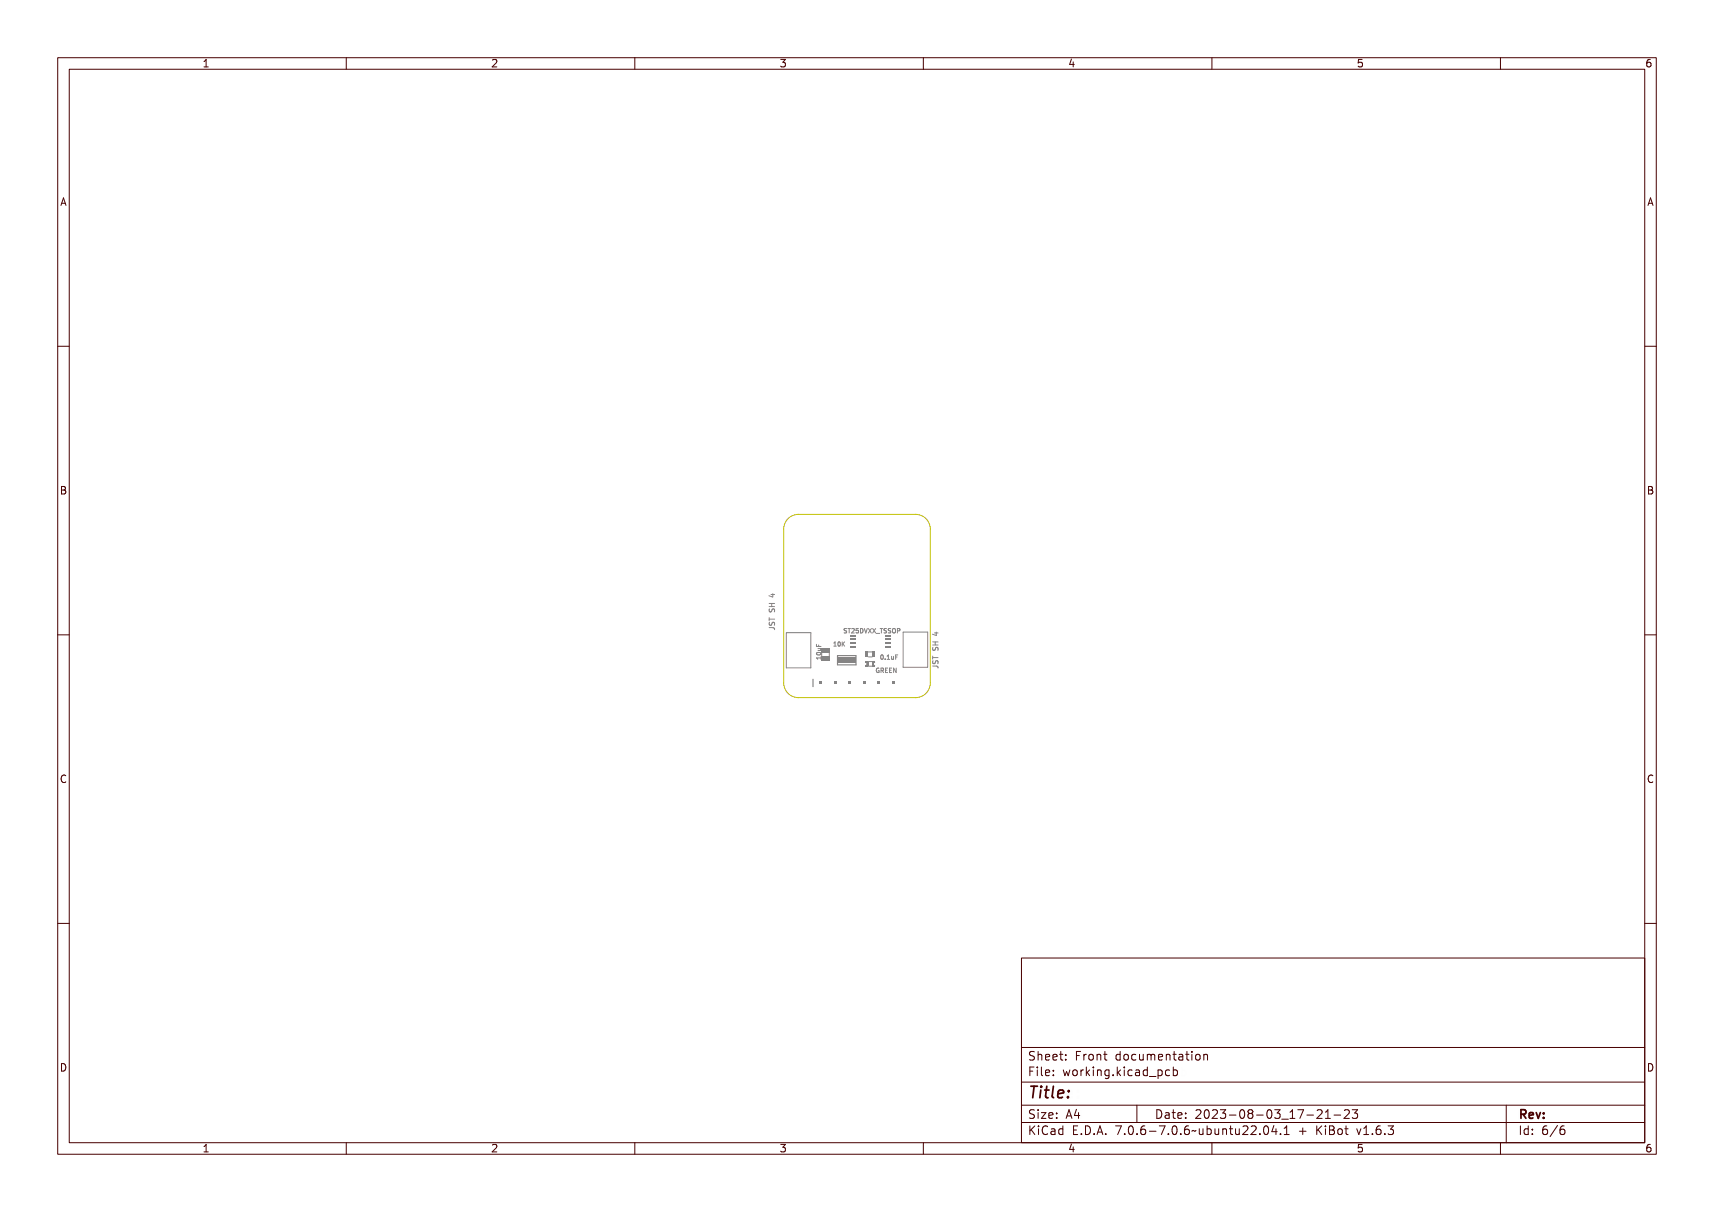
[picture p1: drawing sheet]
<svg xmlns="http://www.w3.org/2000/svg" width="297mm" height="210mm" viewBox="0 0 297 210" stroke-linecap="round" stroke-linejoin="round" font-family="sans-serif">
<g fill="none" stroke="#848484" stroke-width=".17">
<path d="M133.3 108.8h.8l.1 .3M133.3 107v.5M133.3 107.3h.9M133.3 105.1h.9M133.3 104.6h.9M133.3 105.5v.4l.2 .1 .2-.1 .2-.4h.2l.1 .5M133.3 107.8l.1 .5h.2l.2-.4 .2-.1 .2 .2v.3M133.4 108.7h.6a.26 .26 0 0 1 .3 .2 .26 .26 0 0 1-.1 .3 .21 .21 0 0 0 .1-.2 .21 .21 0 0 0-.3-.2h-.5v.3h-.1zM133.4 107.1h.1v.3h.8v.1h-.8v.3h-.1zM133.4 104.9h.9v.1h-.4v.3h.4v.2h-.9v-.2h.4v-.3h-.4zM133.4 103.5h.6l.1-.1 .2 .2h-.2v.4h-.1l-.6-.4zM133.5 107.9l.1 .1a.18 .18 0 0 0 0 .3 .18 .18 0 0 0 .2-.2 .29 .29 0 0 1 .5-.1 .29 .29 0 0 1-.1 .5v-.1a.22 .22 0 0 0 0-.3 .22 .22 0 0 0-.3-.1 .22 .22 0 0 0 0 .3 .29 .29 0 0 1-.4 .1 .29 .29 0 0 1 0-.5z"/>
<path d="M133.5 105.7h.1a.21 .21 0 0 0-.1 .3 .21 .21 0 0 0 .3 .1 .21 .21 0 0 0 .1-.3 .28 .28 0 0 1 .4 0 .28 .28 0 0 1-.1 .4v-.1a.22 .22 0 0 0 0-.3 .22 .22 0 0 0-.3 0 .22 .22 0 0 0 0 .3 .29 .29 0 0 1-.4 0 .29 .29 0 0 1 0-.4zM133.5 103.6h.5v.3zM133.6 103h.6M133.7 104.6v.5M133.9 102.9v.6l-.7-.3M141.5 114h.7l.1-.1v.4l-.1-.2h-.6l.1 .2h-.1zM141.5 112l.1 .3h.2l.1-.3v.3h.4v.1h-.8zM141.6 113.3l.5-.1 .2 .2a.37 .37 0 0 1-.4 .3 .37 .37 0 0 1-.4-.3zM141.6 113.4a.34 .34 0 0 1 .6 .1 .34 .34 0 0 1-.6-.1zM141.7 112.6h.6l-.1 .1a.18 .18 0 0 1 .1 .2 .18 .18 0 0 1-.2 .2h-.4v-.1l.5-.1v-.1l-.5-.1zM144.5 112h.4M144.6 111.4h-.1"/>
<path d="M144.9 111.3h.2v.6l.2 .1h-.4l.1-.1v-.5zM145.5 111.4l.1-.1a.35 .35 0 0 1 .3 .3 .35 .35 0 0 1-.3 .4l-.2-.2zM145.6 111.4a.3 .3 0 0 1 .2 .2 .3 .3 0 0 1-.2 .3zM146 111.3h.1v.3l.4-.3-.2 .3 .2 .4-.3-.4-.1 .4h-.1zM146.2 109h.4v.1h-.3a.18 .18 0 0 0 0 .2 .18 .18 0 0 0 .2 0 .23 .23 0 0 1 0 .4 .23 .23 0 0 1-.3-.1h.1a.18 .18 0 0 0 .2-.1 .18 .18 0 0 0-.2-.2zM146.7 109h.6h-.2v.7h-.1v-.7zM147.4 109h.1a.29 .29 0 0 1 .4 .2 .29 .29 0 0 1-.3 .3l-.1 .1 .4 .1h-.5l.4-.5-.1-.2-.3 .1zM148.1 109h.3h-.2v.2a.25 .25 0 0 1 .3 .2 .25 .25 0 0 1-.1 .3 .25 .25 0 0 1-.4-.1 .2 .2 0 0 0 .3 0 .2 .2 0 0 0 0-.2 .2 .2 0 0 0-.2-.1zM148.7 109a.39 .39 0 0 1 .4 .3 .39 .39 0 0 1-.4 .4zM148.8 109a.3 .3 0 0 1 .2 .3 .3 .3 0 0 1-.2 .3zM149.2 109h.1l.2 .6 .2-.6h.1l-.2 .7h-.1zM149.9 109l.2 .2 .3-.2-.2 .3 .2 .4-.3-.3-.3 .3 .3-.4z"/>
<path d="M150 114.8a.27 .27 0 0 1 .2 .2 .27 .27 0 0 1-.2 .3M150.4 114.6h.8M150.4 115.4h.7M150.5 109l.3 .2 .3-.2-.3 .3 .3 .4-.3-.3-.3 .3 .2-.4zM151.1 109.9l.6 .1zM151.6 114.7a.3 .3 0 0 0-.3 .3 .3 .3 0 0 0 .3 .3M151.7 109h.6h-.2v.7h-.1v-.7zM151.8 115.9l.3-.1 .1 .2a.27 .27 0 0 0-.4 .2 .27 .27 0 0 0 .3 .3l-.1-.3h.2v.3a.37 .37 0 0 1-.5-.1 .37 .37 0 0 1 .1-.5zM152.4 115.8h.2a.21 .21 0 0 1 .2 .2 .21 .21 0 0 1-.1 .2l.2 .4-.3-.4h-.1v.4h-.1zM152.5 109h.3v.1h-.3a.18 .18 0 0 0 0 .2 .18 .18 0 0 0 .3 0 .23 .23 0 0 1 0 .4 .23 .23 0 0 1-.4-.1h.1a.18 .18 0 0 0 .3-.1 .18 .18 0 0 0-.3-.2zM152.5 115.9h.1a.14 .14 0 0 1 .1 .1 .14 .14 0 0 1-.1 .2h-.1zM152.6 113.6v-.1a.37 .37 0 0 1 .4 .4 .37 .37 0 0 1-.4 .4l-.1-.2z"/>
<path d="M152.7 113.6a.31 .31 0 0 1 .2 .3 .31 .31 0 0 1-.2 .3zM153 115.8h.5l-.4 .1v.2h.4l-.4 .1v.3l.4 .1h-.5zM153.1 109h.4v.1h-.3a.18 .18 0 0 0 0 .2 .18 .18 0 0 0 .2 0 .23 .23 0 0 1 0 .4 .23 .23 0 0 1-.4-.1h.1a.18 .18 0 0 0 .3-.1 .18 .18 0 0 0-.3-.2zM153.3 114.1h.1v.2h-.1zM153.6 115.8h.5l-.4 .1v.2h.4l-.4 .1v.3l.4 .1h-.5zM153.7 109h.1a.37 .37 0 0 1 .3 .3 .37 .37 0 0 1-.3 .4l-.2-.2zM153.8 113.6l.3-.1v.7l.1 .1h-.4l.2-.1v-.6l-.2 .1zM153.8 109a.31 .31 0 0 1 .2 .3 .31 .31 0 0 1-.2 .3zM154.2 115.8h.2l.2 .6v-.6h.1v.8h-.1l-.3-.7v.7h-.1zM154.3 109h.2a.25 .25 0 0 1 .3 .3 .25 .25 0 0 1-.4 .1v.3h-.1zM154.4 109h.1a.14 .14 0 0 1 .2 .2 .14 .14 0 0 1-.2 .1h-.1zM154.4 113.7l.2 .5 .2-.5v.6l-.1-.1a.18 .18 0 0 1-.2 .1 .18 .18 0 0 1-.1-.2z"/>
<path d="M154.8 115.8l.5 .7v-.7M155 113.5h.5l-.3 .1v.2h.3l-.3 .1v.4h-.2zM155.1 108.9l.1 .3-.1 .4M155.5 109.3h.4v-.3l-.4-.1v.8M156.5 109.5h4.2v6.1h-4.2zM161.6 115.4l.8 .1 .1 .3M161.6 113.7v.5M161.6 113.9h.9M161.6 111.8h.9M161.6 111.2h.9M161.7 112.2l-.1 .3 .2 .2 .2-.1 .2-.4h.3v.5M161.7 114.5l-.1 .3 .2 .2 .2-.1 .2-.4h.3v.5"/>
<path d="M161.8 115.4h.6a.26 .26 0 0 1 .3 .2 .26 .26 0 0 1-.2 .3 .21 .21 0 0 0 .1-.3 .21 .21 0 0 0-.2-.1h-.5v.2h-.1zM161.8 113.7h.1v.3h.8v.1h-.8v.3h-.1zM161.8 111.5h.9v.2h-.5v.3h.5v.1h-.9v-.1h.3v-.3h-.3zM161.8 110.1h.6l.1-.1 .2 .3h-.2v.3h-.2l-.5-.3zM161.8 114.6h.1a.21 .21 0 0 0 0 .3 .21 .21 0 0 0 .3 .1 .21 .21 0 0 0 0-.3 .28 .28 0 0 1 .4 0 .28 .28 0 0 1-.1 .4v-.1a.22 .22 0 0 0 .1-.3 .22 .22 0 0 0-.3 0 .22 .22 0 0 0-.1 .3 .29 .29 0 0 1-.4 0 .29 .29 0 0 1 0-.4zM161.8 112.3l.1 .1a.21 .21 0 0 0 0 .3 .21 .21 0 0 0 .3 0 .21 .21 0 0 0 0-.3 .28 .28 0 0 1 .4 0 .28 .28 0 0 1-.1 .5v-.1a.22 .22 0 0 0 .1-.3 .22 .22 0 0 0-.3-.1 .22 .22 0 0 0-.1 .3 .29 .29 0 0 1-.4 .1 .29 .29 0 0 1 0-.5zM161.9 110.3h.5v.3zM161.9 109.7h.6M162.1 111.2v.6M162.2 109.5v.6l-.6-.2"/>
<circle cx="141.9" cy="113.5" r=".07"/>
<circle cx="145.7" cy="111.6" r=".06"/>
<circle cx="151.4" cy="114.7" r=".08"/>
<circle cx="152.7" cy="113.9" r=".07"/>
</g>
<g fill="#848484">
<path d="M151.5 114.6h.1v.2h-.1z" fill-rule="evenodd"/>
<path d="M151.1 114.6h.4z" fill-rule="evenodd"/>
<path d="M151.1 114.6h.3v.9h-.3z" fill-rule="evenodd"/>
<path d="M149.9 114.6h.5v.2h-.5z" fill-rule="evenodd"/>
<path d="M150.2 114.8h.2v.5h-.2z" fill-rule="evenodd"/>
<path d="M150.1 114.8l.1 .1z" fill-rule="evenodd"/>
<path d="M150.1 115.2l.1 .1z" fill-rule="evenodd"/>
<path d="M151.3 115.3h.3v.2h-.3z" fill-rule="evenodd"/>
<path d="M149.9 115.3h.5v.2h-.5z" fill-rule="evenodd"/>
</g>
<path d="M150.4 113.8h.7M150.4 113h.7" fill="none" stroke="#848484" stroke-width=".17"/>
<g fill="#848484">
<path d="M151.1 112.9h.5v1h-.5z" fill-rule="evenodd"/>
<path d="M150 112.9h.5v1h-.5z" fill-rule="evenodd"/>
</g>
<path d="M143.7 113v.8" fill="none" stroke="#848484" stroke-width=".17"/>
<g fill="#848484">
<path d="M142.3 112.3h1.5v.7h-1.5z" fill-rule="evenodd"/>
<path d="M142.3 113.7h1.5v.8h-1.5z" fill-rule="evenodd"/>
<path d="M147.3 110.6h1v.3h-1z" fill-rule="evenodd"/>
<path d="M147.3 111.3h1v.2h-1z" fill-rule="evenodd"/>
<path d="M147.3 111.9h1v.3h-1z" fill-rule="evenodd"/>
<path d="M153.3 110.6h1v.3h-1z" fill-rule="evenodd"/>
<path d="M153.3 111.3h1v.2h-1z" fill-rule="evenodd"/>
<path d="M153.3 111.9h1v.3h-1z" fill-rule="evenodd"/>
</g>
<path d="M136.3 109.6h4.2v6.1h-4.2z" fill="none" stroke="#848484" stroke-width=".17"/>
<path d="M140.9 117.7v1.3" fill="none" stroke="#848484" stroke-width=".2"/>
<g fill="#848484">
<path d="M141.9 118.1h.5v.5h-.5z" fill-rule="evenodd"/>
<path d="M144.4 118.1h.5v.5h-.5z" fill-rule="evenodd"/>
<path d="M147 118.1h.5v.5h-.5z" fill-rule="evenodd"/>
<path d="M149.5 118.1h.5v.5h-.5z" fill-rule="evenodd"/>
<path d="M152.1 118.1h.5v.5h-.5z" fill-rule="evenodd"/>
<path d="M154.6 118.1h.5v.5h-.5z" fill-rule="evenodd"/>
</g>
<path d="M145.1 113.6h3.2v1.6h-3.2z" fill="none" stroke="#848484" stroke-width=".2"/>
<path d="M145.2 113.9h3.1v1h-3.1z" fill-rule="evenodd" fill="#848484"/>
<path d="M136.8 89.7l1-.5 .5-.1h20.4a2.54 2.54 0 0 1 2.5 2.6v26.6a2.54 2.54 0 0 1-2.5 2.6h-20.4a2.54 2.54 0 0 1-2.5-2.6v-26.6a2.54 2.54 0 0 1 1-2z" fill="none" stroke="#c2c200" stroke-width=".17"/>
<g fill="none" stroke="#480000" stroke-width=".17">
<path d="M10 10h277v190h-277zM12 12h273v186h-273zM60 10v2M110 10v2M160 10v2M210 10v2M260 10v2M10 60h2M285 60h2M10 110h2M285 110h2M10 160h2"/>
<path d="M285 160h2M177 166h108v32h-108zM60 198v2M110 198v2M160 198v2M177 181.5h108M177 187.5h108M177 191.5h108M177 194.5h108M178.1 195.2h.2v.6l.6-.6h.3l-.6 .6 .6 .8h-.2l-.5-.7-.2 .2v.5h-.2zM178.2 185h.9v.2h-.7v.4h.6v.2h-.6v.7h-.2zM178.3 182.4l.5-.1h.2v.2a.31 .31 0 0 0-.5-.1 .31 .31 0 0 0 0 .5 .5 .5 0 0 1 .6 .6 .5 .5 0 0 1-.8 .2l-.1-.2a.34 .34 0 0 0 .4 .1 .34 .34 0 0 0 .1-.5 .47 .47 0 0 1-.5-.2 .47 .47 0 0 1 .1-.5z"/>
<path d="M178.3 192.5l.5-.1h.2v.2a.31 .31 0 0 0-.5-.1 .31 .31 0 0 0 0 .5 .5 .5 0 0 1 .6 .6 .5 .5 0 0 1-.8 .2l-.1-.2a.34 .34 0 0 0 .4 .1 .34 .34 0 0 0 .1-.5 .47 .47 0 0 1-.5-.2 .47 .47 0 0 1 .1-.5zM179.4 182.2h.2v.6a.35 .35 0 0 1 .4-.1 .35 .35 0 0 1 .2 .4v.6h-.2v-.8h-.4v.8h-.2zM179.5 185.4h.4v.9h.4v.2h-.9v-.2h.3v-.8h-.2zM179.5 192.8h.4v.9h.4v.1h-.9v-.1h.3v-.8h-.2zM179.5 195.6h.4v.9h.4v.1h-.9v-.1h.3v-.8h-.2zM179.7 184.9h.2v.3h-.2zM179.7 192.3h.2v.3h-.2zM179.7 195.1h.2v.3h-.2zM180.6 184.9h.4v1.3l.4 .1v.2l-.5-.2v-1.2h-.3zM180.6 192.8h.8v.1l-.6 .8h.6v.1h-.8v-.1l.6-.8h-.6zM180.7 182.8a.49 .49 0 0 1 .6-.1 .49 .49 0 0 1 .2 .5h-.8a.42 .42 0 0 0 .3 .4 .42 .42 0 0 0 .4-.1v.2a.6 .6 0 0 1-.8-.1 .6 .6 0 0 1 .1-.8zM180.7 195.4l.5-.2h.3v.2a.43 .43 0 0 0-.6 0 .43 .43 0 0 0-.2 .5 .43 .43 0 0 0 .2 .5 .43 .43 0 0 0 .6 0v.2a.66 .66 0 0 1-.8-.1 .66 .66 0 0 1-.1-.8z"/>
<path d="M180.8 182.9l.4-.1 .1 .3h-.6zM181.8 195.6h.2a.45 .45 0 0 1 .5 0 .45 .45 0 0 1 .1 .4v.6h-.1v-.1a.38 .38 0 0 1-.5 .2 .38 .38 0 0 1-.2-.5 .38 .38 0 0 1 .4-.2h.3a.35 .35 0 0 0-.3-.4 .35 .35 0 0 0-.4 .2zM181.9 182.8a.49 .49 0 0 1 .6-.1 .49 .49 0 0 1 .2 .5h-.8a.42 .42 0 0 0 .3 .4 .42 .42 0 0 0 .5-.1v.2a.6 .6 0 0 1-.9-.1 .6 .6 0 0 1 .1-.8zM181.9 185.5a.49 .49 0 0 1 .6-.1 .49 .49 0 0 1 .2 .5h-.8a.42 .42 0 0 0 .3 .4 .42 .42 0 0 0 .5-.1v.2a.6 .6 0 0 1-.9-.1 .6 .6 0 0 1 .1-.8zM181.9 192.9a.49 .49 0 0 1 .6-.1 .49 .49 0 0 1 .2 .5h-.8a.42 .42 0 0 0 .3 .4 .42 .42 0 0 0 .5-.1v.2a.6 .6 0 0 1-.9-.1 .6 .6 0 0 1 .1-.8zM182 196.2l.5-.1a.31 .31 0 0 1-.2 .4 .31 .31 0 0 1-.4-.1zM182 182.9l.4-.1 .1 .3h-.6zM182 185.6l.4-.1 .1 .3h-.6zM182 193l.4-.1 .1 .3h-.6zM183 195.7l.4-.2 .2 .2v-.6h.2v1.5h-.2v-.1a.42 .42 0 0 1-.5 .1 .42 .42 0 0 1-.2-.5zM183.2 195.8l.1-.1a.4 .4 0 0 1 .3 .4 .4 .4 0 0 1-.3 .4l-.2-.2zM183.2 182.3h.2v.4h.4v.1h-.4l.1 .8h.3v.1h-.2a.3 .3 0 0 1-.4-.3v-.6h-.3v-.1h.3z"/>
<path d="M183.3 185.4h.2v.3h-.2zM183.3 186.2h.2v.3h-.2zM183.3 192.8h.2v.3h-.2zM183.3 193.6h.2v.2h-.2zM184.5 182.7h.2v.3h-.2zM184.5 183.5h.2v.2h-.2zM185.2 185.4h.2l.2 .8 .1-.5h.2l.2 .5 .1-.8h.2l-.2 1.1h-.2l-.2-.7-.2 .7h-.1zM185.4 195.2h.9v.2h-.7v.4h.6v.2h-.6v.5h.7v.1h-.9zM185.7 192.4h.2l.5 1.4h-.2l-.1-.3h-.5l-.1 .3h-.2zM185.8 192.6l.2 .7h-.4zM186.6 182.3h.9v.2h-.7v.4h.6v.2h-.6v.6h-.2zM186.7 185.5a.52 .52 0 0 1 .8 .4 .52 .52 0 0 1-.8 .4l-.1-.4z"/>
<path d="M186.8 185.6l.1-.1a.39 .39 0 0 1 .4 .4 .39 .39 0 0 1-.4 .4l-.1-.2zM186.9 196.4h.2v.2h-.2zM187.1 192.4h.2v.9h.2v.2h-.2v.3h-.2v-.3h-.6v-.2zM187.1 192.6v.7h-.4zM187.8 195.2a.76 .76 0 0 1 .9 .7 .76 .76 0 0 1-.9 .7zM188 195.4a.57 .57 0 0 1 .5 .5 .57 .57 0 0 1-.5 .6zM188 182.7h.2v.2a.3 .3 0 0 1 .3-.3 .3 .3 0 0 1 .3 .3 .37 .37 0 0 0-.5-.1 .37 .37 0 0 0-.1 .4v.5h-.2zM188 185.4h.2v.2a.3 .3 0 0 1 .3-.3 .3 .3 0 0 1 .3 .3 .37 .37 0 0 0-.5-.1 .37 .37 0 0 0-.1 .4v.6h-.2zM189.1 184.9h.1v.9l.5-.4h.2l-.4 .4 .5 .7h-.2l-.4-.6-.2 .1v.5h-.1zM189.1 182.8a.52 .52 0 0 1 .8 .4 .52 .52 0 0 1-.8 .4l-.1-.4zM189.2 182.9l.1-.1a.39 .39 0 0 1 .4 .4 .39 .39 0 0 1-.4 .4l-.1-.2zM189.3 196.4h.3v.2h-.3z"/>
<path d="M190.2 182.7h.2v.1a.35 .35 0 0 1 .4-.1 .35 .35 0 0 1 .3 .4v.6h-.2l-.1-.8h-.3l-.1 .8h-.2zM190.3 185.4h.4v.9h.4v.2h-.9v-.2h.4v-.8h-.3zM190.5 195.2h.3l.4 1.4h-.2l-.1-.3h-.5l-.1 .3h-.2zM190.6 184.9h.1v.3h-.1zM190.6 195.4l.2 .7h-.4zM191.4 185.4h.2v.1a.35 .35 0 0 1 .4-.1 .35 .35 0 0 1 .3 .4v.7h-.2l-.1-.9h-.3l-.1 .9h-.2zM191.7 182.3h.1v.4h.4v.1h-.4l.1 .8h.3v.1h-.2a.3 .3 0 0 1-.3-.3v-.6h-.3v-.1h.3zM191.7 196.4h.3v.2h-.3zM192.7 185.5l.3-.2 .3 .2v-.1h.2v1a.53 .53 0 0 1-.8 .4v-.2a.36 .36 0 0 0 .4 .1 .36 .36 0 0 0 .2-.4l-.1 .1a.53 .53 0 0 1-.7-.3 .53 .53 0 0 1 .2-.6zM192.8 185.6l.1-.1a.39 .39 0 0 1 .4 .4 .39 .39 0 0 1-.4 .4l-.1-.2zM193.8 195.2h.9l-.5 1.4h-.2l.5-1.2h-.7zM193.9 182.8l.3-.2 .3 .2v-.6h.2v1.5h-.2v-.1a.42 .42 0 0 1-.6 .1 .42 .42 0 0 1-.1-.5z"/>
<path d="M194.1 182.8a.4 .4 0 0 1 .4 .4 .4 .4 0 0 1-.4 .4l-.2-.4zM194.1 186.2h.3v.3h-.3zM195.1 184.9h.2v.9l.4-.4h.3l-.5 .4 .5 .7h-.2l-.4-.6-.1 .1v.5h-.2zM195.1 182.8a.52 .52 0 0 1 .8 .4 .52 .52 0 0 1-.8 .4l-.1-.4zM195.2 182.9l.1-.1a.39 .39 0 0 1 .4 .4 .39 .39 0 0 1-.4 .4l-.1-.2zM195.3 196.4h.3v.2h-.3zM196.3 185.4h.5v.9h.3v.2h-.9v-.2h.4v-.8h-.3zM196.3 195.4a.5 .5 0 0 1 .7-.1 .5 .5 0 0 1 .1 .6 .52 .52 0 0 1-.4 .8 .52 .52 0 0 1-.5-.8zM196.4 182.8a.39 .39 0 0 1 .4-.2 .39 .39 0 0 1 .3 .3 .4 .4 0 0 0-.6 0 .4 .4 0 0 0 0 .6 .4 .4 0 0 0 .6 0 .41 .41 0 0 1-.4 .3 .41 .41 0 0 1-.4-.3v-.5zM196.5 195.4a.57 .57 0 0 1 .4 .9l-.3 .2a.86 .86 0 0 1-.1-1.1zM196.6 184.9h.2v.3h-.2zM197 191.5v3"/>
<path d="M197.4 182.7h.2v.8l.2 .1 .3-.2v-.7h.2v1h-.2v-.1a.35 .35 0 0 1-.4 .2 .35 .35 0 0 1-.3-.5zM197.6 185.5a.39 .39 0 0 1 .4-.2 .39 .39 0 0 1 .3 .3 .4 .4 0 0 0-.6 0 .4 .4 0 0 0 0 .6 .4 .4 0 0 0 .6 0 .41 .41 0 0 1-.4 .3 .41 .41 0 0 1-.4-.3v-.5zM197.7 196.4h.3v.2h-.3zM198.6 182.7h.1l.2-.1a.22 .22 0 0 0 .2 .2 .22 .22 0 0 0 .2-.2l.2 .3 .1 .8h-.2v-.8l-.1-.1-.2 .1v.8h-.1v-.8l-.2-.1-.1 .1v.8h-.1zM198.7 185.4h.1a.45 .45 0 0 1 .5 0 .45 .45 0 0 1 .2 .4v.7h-.2v-.2a.38 .38 0 0 1-.5 .2 .38 .38 0 0 1-.2-.5 .38 .38 0 0 1 .5-.2h.2a.35 .35 0 0 0-.3-.4 .35 .35 0 0 0-.3 .2zM198.7 195.4l.5-.2h.2v.2a.43 .43 0 0 0-.5 0 .43 .43 0 0 0-.1 .5 .48 .48 0 0 1 .7 0 .48 .48 0 0 1-.1 .7 .48 .48 0 0 1-.7-.1l-.1-.6zM198.8 186l.5-.1a.31 .31 0 0 1-.1 .4 .31 .31 0 0 1-.4-.1zM198.9 195.9a.29 .29 0 0 1 .4 .1 .29 .29 0 0 1-.1 .4 .29 .29 0 0 1-.4-.1zM199.9 185.5l.3-.2 .3 .2v-.6h.2v1.6h-.2v-.2a.42 .42 0 0 1-.5 .1 .42 .42 0 0 1-.2-.5zM199.9 182.8a.49 .49 0 0 1 .6-.1 .49 .49 0 0 1 .2 .5h-.7a.42 .42 0 0 0 .2 .4 .42 .42 0 0 0 .5-.1v.2a.6 .6 0 0 1-.8-.1 .6 .6 0 0 1 0-.8zM200 196h.5v.2h-.5zM200 185.6l.1-.1a.39 .39 0 0 1 .4 .4 .39 .39 0 0 1-.4 .4l-.1-.2z"/>
<path d="M200.1 182.9l.3-.1 .2 .3h-.6zM200.1 192.4a.76 .76 0 0 1 1 .7 .76 .76 0 0 1-1 .7zM200.3 192.6a.57 .57 0 0 1 .6 .5 .57 .57 0 0 1-.6 .6zM200.9 186.8l1.2 .1zM201 195.2h.9l-.5 1.4h-.2l.5-1.2h-.7zM201.1 182.7h.1v.1a.35 .35 0 0 1 .5-.1 .35 .35 0 0 1 .2 .4v.6h-.2v-.8h-.4l-.1 .8h-.1zM201.4 192.8h.2a.45 .45 0 0 1 .5 0 .45 .45 0 0 1 .1 .4v.6h-.1v-.1a.38 .38 0 0 1-.5 .2 .38 .38 0 0 1-.2-.5 .38 .38 0 0 1 .4-.2h.3a.35 .35 0 0 0-.3-.4 .35 .35 0 0 0-.4 .2zM201.6 193.4l.5-.1a.31 .31 0 0 1-.2 .4 .31 .31 0 0 1-.4-.1zM202.2 185.4h.2v.1a.46 .46 0 0 1 .6 0 .46 .46 0 0 1 .1 .6 .39 .39 0 0 1-.2 .4 .39 .39 0 0 1-.5-.2v.6h-.2zM202.5 182.3h.2v.4h.4v.1h-.4v.8h.4v.1h-.2a.3 .3 0 0 1-.4-.3v-.6h-.3v-.1h.3zM202.5 185.6l.1-.1a.4 .4 0 0 1 .4 .4 .4 .4 0 0 1-.4 .4l-.2-.2zM202.5 196.4h.3v.2h-.3z"/>
<path d="M202.8 192.4h.2v.4h.4v.1h-.4l.1 .8h.3v.1h-.2a.3 .3 0 0 1-.4-.3v-.6h-.3v-.1h.3zM203.5 182.7h.2a.45 .45 0 0 1 .4 0 .45 .45 0 0 1 .2 .4v.6h-.2v-.1a.38 .38 0 0 1-.5 .2 .38 .38 0 0 1-.2-.5 .38 .38 0 0 1 .5-.2h.2a.35 .35 0 0 0-.2-.4 .35 .35 0 0 0-.4 .2zM203.5 195.4a.5 .5 0 0 1 .7-.1 .5 .5 0 0 1 .1 .6 .52 .52 0 0 1-.4 .8 .52 .52 0 0 1-.5-.8zM203.6 185.5a.39 .39 0 0 1 .4-.2 .39 .39 0 0 1 .3 .3 .4 .4 0 0 0-.5 0 .4 .4 0 0 0 0 .6 .4 .4 0 0 0 .5 0 .41 .41 0 0 1-.4 .3 .41 .41 0 0 1-.4-.3v-.5zM203.7 183.3l.4-.1a.31 .31 0 0 1-.1 .4 .31 .31 0 0 1-.4-.1zM203.7 195.4a.57 .57 0 0 1 .4 .9l-.2 .2a.86 .86 0 0 1-.2-1.1zM203.9 192.9a.49 .49 0 0 1 .6-.1 .49 .49 0 0 1 .2 .5h-.8a.42 .42 0 0 0 .3 .4 .42 .42 0 0 0 .5-.1v.2a.6 .6 0 0 1-.9-.1 .6 .6 0 0 1 .1-.8zM204 193l.4-.1 .1 .3h-.6zM204.7 184.9h.1v.6a.45 .45 0 0 1 .7 0 .45 .45 0 0 1 0 .6 .39 .39 0 0 1-.2 .4 .39 .39 0 0 1-.5-.2v.2h-.1zM204.9 182.3h.2v.4h.4v.1h-.4v.8h.4v.1h-.2a.3 .3 0 0 1-.4-.3v-.6h-.3v-.1h.3zM204.9 185.6l.1-.1a.39 .39 0 0 1 .4 .4 .39 .39 0 0 1-.4 .4l-.1-.2zM204.9 196.4h.3v.2h-.3z"/>
<path d="M205.3 192.8h.2v.3h-.2zM205.3 193.6h.2v.2h-.2zM205.9 182.7h.5v.9h.3v.1h-.9v-.1h.4v-.8h-.3zM205.9 195.4l.5-.2h.2v.2a.43 .43 0 0 0-.5 0 .43 .43 0 0 0-.1 .5 .48 .48 0 0 1 .7 0 .48 .48 0 0 1-.1 .7 .48 .48 0 0 1-.7-.1l-.1-.6zM206.1 195.9a.29 .29 0 0 1 .4 .1 .29 .29 0 0 1-.1 .4 .29 .29 0 0 1-.4-.1zM206.2 182.2h.2v.3h-.2zM207 196l.3-.1 .5 .1 .2-.1a.38 .38 0 0 1-.7 .2l-.3 .1zM207.1 182.8a.52 .52 0 0 1 .8 .4 .52 .52 0 0 1-.8 .4l-.1-.4zM207.3 182.9l.1-.1a.39 .39 0 0 1 .4 .4 .39 .39 0 0 1-.4 .4l-.2-.2zM207.4 192.5a.53 .53 0 0 1 .8 .1 .53 .53 0 0 1-.3 .7l-.3 .4h.7v.1h-.9v-.1l.3-.4a.49 .49 0 0 0 .2-.7l-.5 .1zM208.3 182.7h.1v.1a.35 .35 0 0 1 .5-.1 .35 .35 0 0 1 .2 .4v.6h-.2v-.8h-.4l-.1 .8h-.1zM208.3 195.6h.1l.1 .8 .2 .1 .2-.2v-.7h.2v1h-.2v-.1a.35 .35 0 0 1-.4 .2 .35 .35 0 0 1-.2-.5z"/>
<path d="M208.7 192.6a.5 .5 0 0 1 .6-.1 .5 .5 0 0 1 .2 .6 .52 .52 0 0 1-.5 .8 .52 .52 0 0 1-.4-.8zM208.9 192.6a.57 .57 0 0 1 .4 .9l-.3 .2a.86 .86 0 0 1-.1-1.1zM209.5 195.1h.2v.6a.45 .45 0 0 1 .6-.1 .45 .45 0 0 1 .1 .7 .39 .39 0 0 1-.3 .4 .39 .39 0 0 1-.4-.2v.1h-.2zM209.7 195.8l.1-.1a.4 .4 0 0 1 .4 .4 .4 .4 0 0 1-.4 .4l-.1-.2zM209.8 192.5a.53 .53 0 0 1 .8 .1 .53 .53 0 0 1-.3 .7l-.3 .4h.7v.1h-.9v-.1l.3-.4a.49 .49 0 0 0 .2-.7l-.5 .1zM210 198v2M210.7 195.6h.2v.8l.2 .1 .2-.2v-.7h.2v1h-.2v-.1a.35 .35 0 0 1-.4 .2 .35 .35 0 0 1-.2-.5zM211 192.4a.46 .46 0 0 1 .6 0 .46 .46 0 0 1 .1 .6l-.1 .1a.45 .45 0 0 1 .2 .6 .45 .45 0 0 1-.6 .2l-.2-.1v-.2a.35 .35 0 0 0 .5 .1 .35 .35 0 0 0 0-.5h-.3v-.2a.28 .28 0 0 0 .4-.1 .28 .28 0 0 0 0-.3 .28 .28 0 0 0-.4 0h-.2zM211.9 195.6h.2v.1a.35 .35 0 0 1 .4-.1 .35 .35 0 0 1 .2 .4v.6h-.2v-.8h-.4v.8h-.2zM212.4 193.2h.5v.2h-.5zM213.3 195.2h.2v.4h.4v.1h-.4v.8h.4v.1h-.2a.3 .3 0 0 1-.4-.3v-.6h-.3v-.1h.3zM213.5 192.6a.5 .5 0 0 1 .6-.1 .5 .5 0 0 1 .2 .6 .52 .52 0 0 1-.5 .8 .52 .52 0 0 1-.4-.8z"/>
<path d="M213.7 192.6a.57 .57 0 0 1 .4 .9l-.3 .2a.86 .86 0 0 1-.1-1.1zM214.3 195.6h.2v.8l.2 .1 .2-.2v-.7h.2v1h-.2v-.1a.35 .35 0 0 1-.4 .2 .35 .35 0 0 1-.2-.5zM214.7 192.5a.41 .41 0 0 1 .7-.1 .41 .41 0 0 1-.2 .7 .42 .42 0 0 1 .2 .6 .42 .42 0 0 1-.7 0 .42 .42 0 0 1 .2-.6l-.3-.2zM215.5 195.3a.53 .53 0 0 1 .8 .1 .53 .53 0 0 1-.3 .7l-.3 .4h.6v.1h-.9v-.1l.4-.4a.49 .49 0 0 0 .2-.8l-.5 .2zM216 193.2h.5v.2h-.5zM216.7 195.3a.53 .53 0 0 1 .8 .1 .53 .53 0 0 1-.3 .7l-.3 .4h.6v.1h-.9v-.1l.4-.4a.49 .49 0 0 0 .2-.8l-.5 .2zM217.1 192.6a.5 .5 0 0 1 .7-.1 .5 .5 0 0 1 .1 .6 .52 .52 0 0 1-.5 .8 .52 .52 0 0 1-.4-.8zM217.3 192.6a.57 .57 0 0 1 .4 .9l-.3 .2a.86 .86 0 0 1-.1-1.1zM218.2 196.4h.2v.2h-.2zM218.2 192.4a.46 .46 0 0 1 .6 0 .46 .46 0 0 1 .1 .6l-.1 .1a.45 .45 0 0 1 .2 .6 .45 .45 0 0 1-.6 .2l-.2-.1v-.2a.35 .35 0 0 0 .5 .1 .35 .35 0 0 0 0-.5h-.3v-.2a.28 .28 0 0 0 .4-.1 .28 .28 0 0 0 0-.3 .28 .28 0 0 0-.4 0h-.2zM219.2 195.4a.5 .5 0 0 1 .6-.1 .5 .5 0 0 1 .2 .6 .52 .52 0 0 1-.5 .8 .52 .52 0 0 1-.5-.8zM219.2 194.2l1.3 .1z"/>
<path d="M219.4 195.4a.57 .57 0 0 1 .3 .9l-.2 .2a.86 .86 0 0 1-.1-1.1zM220.7 192.5l.5-.1v1.3h.3v.1h-.8v-.1h.3v-1.1h-.3zM220.8 195.2h.2v.9h.2v.2h-.2v.3h-.2v-.3h-.6v-.2zM220.8 195.4v.7h-.4zM221.8 196.4h.2v.2h-.2zM221.8 192.4h.9l-.5 1.4h-.2l.5-1.2h-.7zM222.8 195.3l.5-.1v1.3h.3v.1h-.8v-.1h.3v-1.1h-.3zM223.2 193.2h.5v.2h-.5zM224.2 192.5a.53 .53 0 0 1 .8 .1 .53 .53 0 0 1-.3 .7l-.3 .4h.7v.1h-.9v-.1l.3-.4a.49 .49 0 0 0 .2-.7l-.5 .1zM225.4 195.5h.2v.4h.4v.2h-.4v.4h-.2v-.4h-.4v-.2h.4zM225.5 192.5l.5-.1v1.3h.3v.1h-.8v-.1h.3v-1.1h-.3zM226.8 193.2h.5v.2h-.5z"/>
<path d="M227.5 195.2h.2v.6l.6-.6h.2l-.6 .6 .6 .8h-.2l-.5-.7-.1 .2v.5h-.2zM227.8 192.5a.53 .53 0 0 1 .8 .1 .53 .53 0 0 1-.2 .7l-.4 .4h.7v.1h-.9v-.1l.3-.4a.49 .49 0 0 0 .2-.7l-.5 .1zM228.8 195.6h.4v.9h.4v.1h-.9v-.1h.4v-.8h-.3zM229.1 192.4a.46 .46 0 0 1 .6 0 .46 .46 0 0 1 0 .6l-.1 .1a.45 .45 0 0 1 .3 .6 .45 .45 0 0 1-.7 .2l-.2-.1v-.2a.35 .35 0 0 0 .5 .1 .35 .35 0 0 0 0-.5h-.2v-.2a.28 .28 0 0 0 .3-.1 .28 .28 0 0 0 0-.3 .28 .28 0 0 0-.4 0h-.1zM229.1 195.1h.1v.3h-.1zM229.9 195.2h.4a.35 .35 0 0 1 .5 .2 .35 .35 0 0 1-.3 .5 .41 .41 0 0 1 .3 .5 .41 .41 0 0 1-.5 .2h-.4zM230.1 196h.2a.27 .27 0 0 1 .3 .2 .27 .27 0 0 1-.3 .3h-.2zM230.1 195.4h.2a.23 .23 0 0 1 .3 .2 .23 .23 0 0 1-.3 .2h-.2zM231.2 193.2h1.1M231.2 195.7a.52 .52 0 0 1 .8 .4 .52 .52 0 0 1-.8 .4l-.1-.4zM231.3 195.8l.1-.1a.39 .39 0 0 1 .4 .4 .39 .39 0 0 1-.4 .4l-.1-.2zM232.6 195.2h.1v.4h.4v.1h-.4l.1 .8h.3v.1h-.2a.3 .3 0 0 1-.3-.3v-.6h-.3v-.1h.3z"/>
<path d="M233 192.4l.2-.1h.3l.2 .1 .1 .3-.1 .2-.8 .9h.9M234.3 192.3h.9l-.5 .6 .5 .1v.6l-.2 .2h-.5l-.2-.2M234.6 195.6h.2l.3 .9 .4-.9h.2l-.4 1h-.3zM236 195.3l.5-.1v1.3h.3v.1h-.8v-.1h.3v-1.1h-.3zM237.4 196.4h.3v.2h-.3zM238.4 195.4l.5-.2h.2v.2a.43 .43 0 0 0-.5 0 .43 .43 0 0 0-.1 .5 .48 .48 0 0 1 .7 0 .48 .48 0 0 1-.1 .7 .48 .48 0 0 1-.7-.1l-.1-.6zM238.6 195.9a.29 .29 0 0 1 .4 .1 .29 .29 0 0 1-.1 .4 .29 .29 0 0 1-.4-.1zM239.8 196.4h.3v.2h-.3zM240.7 195.2a.46 .46 0 0 1 .6 0 .46 .46 0 0 1 .1 .6l-.1 .1a.45 .45 0 0 1 .2 .6 .45 .45 0 0 1-.6 .2l-.2-.1v-.2a.35 .35 0 0 0 .5 .1 .35 .35 0 0 0 0-.5l-.3-.1v-.1a.28 .28 0 0 0 .4-.1 .28 .28 0 0 0 0-.3 .28 .28 0 0 0-.4 0h-.2zM260 198v2M261 191.5v6.5M263.2 195.2h.8v.2h-.3v1.1h.3v.1h-.8v-.1h.3v-1.1h-.3z"/>
<path d="M264.4 195.7l.3-.2 .3 .2v-.6h.2v1.5h-.2v-.1a.42 .42 0 0 1-.5 .1 .42 .42 0 0 1-.2-.5zM264.6 195.8l.1-.1a.4 .4 0 0 1 .3 .4 .4 .4 0 0 1-.3 .4l-.2-.2zM265.9 195.6h.2v.3h-.2zM265.9 196.4h.2v.2h-.2zM268.1 195.4l.5-.2h.2v.2a.43 .43 0 0 0-.5 0 .43 .43 0 0 0-.2 .5 .48 .48 0 0 1 .7 0 .48 .48 0 0 1-.1 .7 .48 .48 0 0 1-.6-.1l-.2-.6zM268.2 195.9a.29 .29 0 0 1 .4 .1 .29 .29 0 0 1 0 .4 .29 .29 0 0 1-.4-.1zM269.9 195.2h.2l-.8 1.6h-.2zM270.5 195.4l.5-.2h.2v.2a.43 .43 0 0 0-.5 0 .43 .43 0 0 0-.2 .5 .48 .48 0 0 1 .7 0 .48 .48 0 0 1 0 .7 .48 .48 0 0 1-.7-.1l-.1-.6zM270.6 195.9a.29 .29 0 0 1 .4 .1 .29 .29 0 0 1 0 .4 .29 .29 0 0 1-.4-.1z"/>
<circle cx="196.7" cy="195.9" r=".13"/>
<circle cx="203.9" cy="195.9" r=".13"/>
<circle cx="209" cy="193.1" r=".13"/>
<circle cx="213.8" cy="193.1" r=".13"/>
<circle cx="215" cy="193.4" r=".29"/>
<circle cx="215" cy="192.8" r=".25"/>
<circle cx="217.4" cy="193.1" r=".13"/>
<circle cx="219.5" cy="195.9" r=".13"/>
</g>
<g fill="none" stroke="#480000" stroke-width=".3">
<path d="M178.1 188.4h1.4v.2h-.6v1.7h-.2v-1.7h-.6zM179.9 188.8h.7v1.3h.4v.2h-1.2v-.2h.5v-1.1h-.4zM180.3 188.3h.3v.3h-.3zM181.8 188.4h.2v.4h.6v.2h-.6v1l.2 .1h.4v.2a.55 .55 0 0 1-.8-.5v-.8h-.4v-.2h.4zM183 188.3h.6l.1 1.6 .1 .2h.4v.2a.54 .54 0 0 1-.8-.5v-1.4h-.4zM184.8 189a.65 .65 0 0 1 .8-.1 .65 .65 0 0 1 .3 .7h-1.1a.56 .56 0 0 0 .4 .5 .56 .56 0 0 0 .6-.1v.2a.81 .81 0 0 1-1.1-.1 .81 .81 0 0 1 .1-1.1zM185 189.1l.3-.1a.37 .37 0 0 1 .3 .4h-.8zM186.7 188.9h.3v.4h-.3zM186.7 189.9h.3v.4h-.3zM263.1 192.4a.73 .73 0 0 1 .9 .2v.3l-.3 .3 .5 .6h-.2l-.3-.4-.2-.2h-.2v.6h-.2zM263.3 192.6h.2a.26 .26 0 0 1 .3 .2 .26 .26 0 0 1-.2 .3h-.3zM264.5 192.9a.49 .49 0 0 1 .6-.1 .49 .49 0 0 1 .2 .5h-.8a.42 .42 0 0 0 .3 .4 .42 .42 0 0 0 .4-.1v.2a.6 .6 0 0 1-.8-.1 .6 .6 0 0 1 .1-.8z"/>
<path d="M264.6 193l.3-.1 .2 .3h-.6zM265.5 192.8h.2l.3 .9 .3-.9h.2l-.4 1h-.2zM267.1 192.8h.2v.3h-.2zM267.1 193.6h.2v.2h-.2z"/>
</g>
<text font-size="2.7" fill="#480000" x="178" y="190.3">Title:</text>
<g font-size="2" fill="#480000">
<text x="178" y="183.7">Sheet: Front documentation</text>
<text x="178" y="186.5">File: working.kicad_pcb</text>
<text x="178" y="193.9">Size: A4</text>
<text x="178" y="196.6">KiCad E.D.A. 7.0.6-7.0.6~ubuntu22.04.1 + KiBot v1.6.3</text>
<text x="200" y="193.9">Date: 2023-08-03_17-21-23</text>
<text x="263" y="196.6">Id: 6/6</text>
<text x="263" y="193.9">Rev:</text>
</g>
<g font-size="1.7" fill="#480000">
<text x="35" y="11.7">1</text>
<text x="85" y="11.7">2</text>
<text x="135" y="11.7">3</text>
<text x="185" y="11.7">4</text>
<text x="235" y="11.7">5</text>
<text x="285" y="11.7">6</text>
<text x="10.5" y="35.7">A</text>
<text x="285.5" y="35.7">A</text>
<text x="10.5" y="85.6">B</text>
<text x="285.5" y="85.6">B</text>
<text x="10.5" y="135.7">C</text>
<text x="285.5" y="135.7">C</text>
<text x="10.5" y="185.6">D</text>
<text x="285.5" y="185.6">D</text>
<text x="35" y="199.7">1</text>
<text x="85" y="199.7">2</text>
<text x="135" y="199.7">3</text>
<text x="185" y="199.7">4</text>
<text x="235" y="199.7">5</text>
<text x="285" y="199.7">6</text>
</g>
<g font-size="1" fill="#848484">
<text x="144.8" y="112">10K</text>
<text x="146.1" y="109.7">ST25DVXX_TSSOP</text>
<text x="142.3" y="114.4" transform="rotate(-90 142.3 114.4)">10uF</text>
<text x="151.7" y="116.6">GREEN</text>
<text x="152.4" y="114.3">0.1uF</text>
</g>
</svg>
